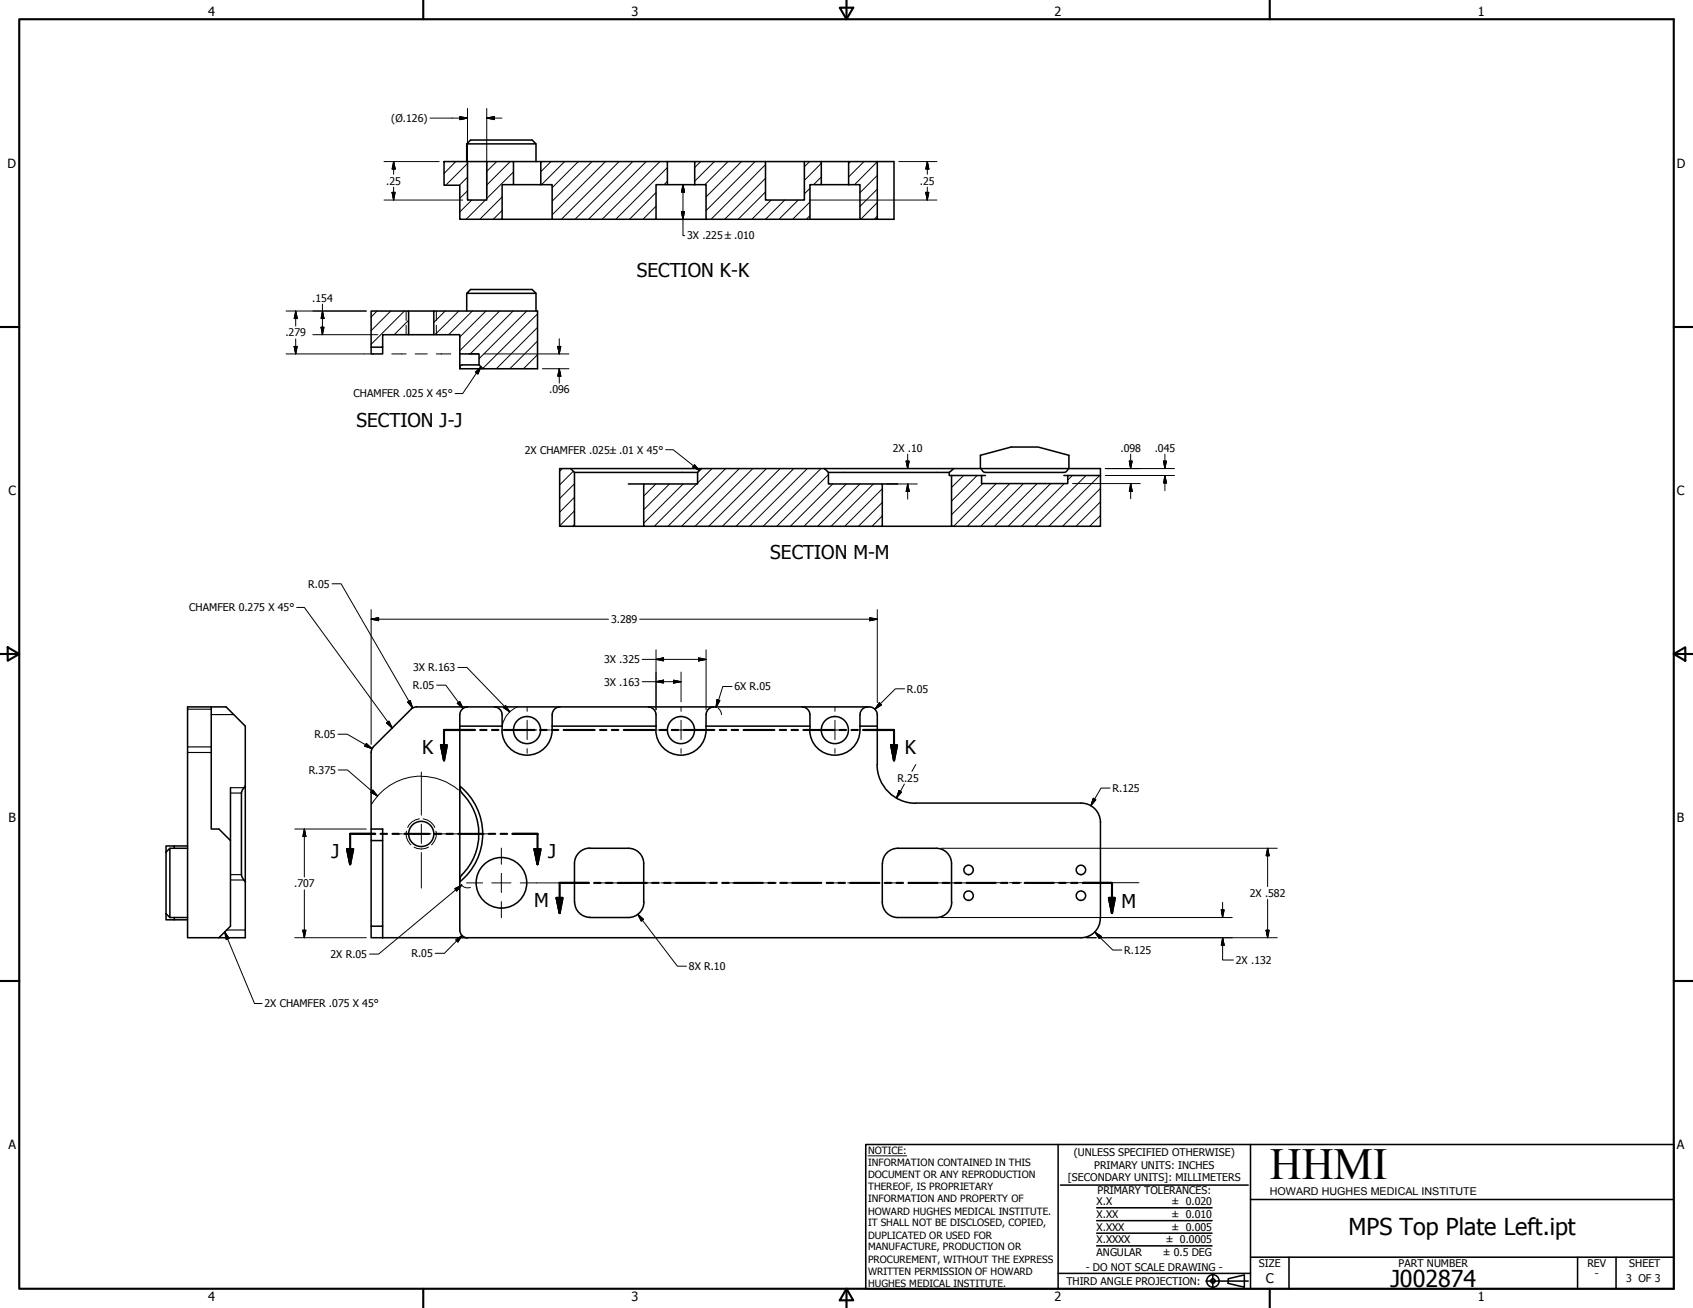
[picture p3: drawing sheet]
<svg xmlns="http://www.w3.org/2000/svg" width="559mm" height="432mm" viewBox="0 0 559 432" stroke-linecap="round" stroke-linejoin="round" font-family="sans-serif">
<!-- layer: Visible (ANSI) -->
<g fill="none" stroke="#000" stroke-width=".51">
<path d="M146.6 53.3h7.7v12.7h6.4v-12.7h8.8v7.7h-3.8v11.4h-13.9v-11.2h-5.2zM154.1 47.5l1.2-1.3h20.3l1.3 1.3zM154.1 47.5v5.8M154.3 53.3h6.4M169.5 53.3h9M176.9 47.5v5.8M178.5 53.3h41.8v7.7h-3.8v11.4h-34.3v-11.4h-3.7zM220.3 53.3h9M229.3 53.3h23.4v12.7h12.8v-12.7h5.6v7.7h-3.8v11.4h-34.3v-11.4h-3.7zM252.7 53.3h12.8M271.1 53.3h9M280.1 53.3h9.5v19.1h-5.8v-11.4h-3.7z"/>
<path d="M289.6 53.3h5.5v19.1h-5.5M165.7 72.4h16.5M169.5 61h9M216.5 72.4h16.5M220.3 61h9M267.3 72.4h16.5M271.1 61h9M154.1 96.8l1.2-1.2h20.3l1.3 1.2zM154.1 96.8v5.9M176.9 96.8v5.9M122.5 102.7h12.4v7.8h-8.6v4.1h-3.8zM122.5 114.6v2.2h3.8v-2.2"/>
<path d="M134.9 110.5h8.3M134.9 102.7h8.3M151.8 116.8v4.9h7.6l-1.3-1.2v-3.7h-6.3v-6.3h-8.6v-7.8h34.2v19h-18M158.1 120.5h-5.6a.76 .76 0 0 0-.7 .8M184.7 154.7h3.6l1.3 1.3v17.7h-4.9zM188.3 154.7h43.2M189.6 156h40.7M207.4 159.8h5.1M212.5 159.8h17.8v-3.8l1.2-1.3h40.7l1.2 1.3v3.8h17.8v13.9h-78.7zM272.2 154.7h91v2.3M273.4 156h39.9M291.2 159.8h5.1"/>
<path d="M313.3 156v1h.8M314.1 157h9.9v2.6h28.4v-2.6h10.8v16.7h-49.1zM314.8 154.7l-1.5 1.3M323.6 154.7v-4.4l10.2-2.7h8.8l10.2 2.7v4.4M323.8 154.7a1.57 1.57 0 0 0 1.4 1.3h26a1.73 1.73 0 0 0 1.4-1.3M324 157h1.2M351.2 157h1.2M189.6 173.7h22.9M291.2 173.7h22.9M61.9 234.1v12.5M69.7 234.1v12.5M74.6 233.4l6.4 6.3v67.3"/>
<path d="M135.7 234.1l.6-.5 1.2-.2h149.5a2.64 2.64 0 0 1 2.6 2.5v16.5M135.7 234.1l-12.5 12.5M151.8 239.7v20.3M151.8 239.7h13.9M154.3 233.4a2.64 2.64 0 0 0-2.5 2.5v3.8M163.2 233.4a2.64 2.64 0 0 1 2.5 2.5v5.1M182.2 239.7h34.3M184.8 233.4a2.54 2.54 0 0 0-2.6 2.5v5.1M214 233.4a2.64 2.64 0 0 1 2.5 2.5v5.1M233 239.7h34.3M235.6 233.4a2.54 2.54 0 0 0-2.6 2.5v5.1M264.8 233.4a2.64 2.64 0 0 1 2.5 2.5v5.1"/>
<path d="M283.8 239.7h5.8M286.4 233.4a2.54 2.54 0 0 0-2.6 2.5v5.1M61.9 248.4v61.2h10.4l3.8-3.8v-45.8M69.7 248.4v25.3h2.6l3.8 3.8M81 259.5l-1.1 1.4-.2 .9v26.9M123.2 246.6l-.6 1-.1 .8v25.3M151.8 259.5a20.3 20.3 0 0 1 0 31.6M165.7 241a8.3 8.3 0 0 0 8.3 8.3 8.3 8.3 0 0 0 8.2-8.3M216.5 241a8.3 8.3 0 0 0 8.3 8.3 8.3 8.3 0 0 0 8.2-8.3M267.3 241a8.3 8.3 0 0 0 8.3 8.3 8.3 8.3 0 0 0 8.2-8.3M289.5 252.4a12.7 12.7 0 0 0 12.7 12.8M57.5 279.3h4.4"/>
<path d="M122.5 273.7h3.8v3.8h-3.8zM122.5 277.5v28.3M126.3 277.5v28.3M151.8 260l.2 .9 .5 .9M151.8 260v47.1a2.57 2.57 0 0 0 2.5 2.5M152.5 261.9a19.1 19.1 0 0 1-.3 27.2l-.4 1.4M194.7 280a5.1 5.1 0 0 0-5.1 5.1v12.7M302.3 265.1h54.6M356.8 265.1a6.4 6.4 0 0 1 6.4 6.4v31.7M54.8 281.3l1.3-1.3v22.9l-1.3-1.3M54.8 281.3v20.3M56.1 280h5.8"/>
<path d="M57.5 280v-.7h-2.7v2M80.5 290.5l.5 .6M189.7 297.8a5 5 0 0 0 5 5M194.7 280h12.7M207.4 280a5 5 0 0 1 5.1 5.1v12.7M212.5 297.8a5.1 5.1 0 0 1-5.1 5.1M291.2 285.1v12.7a5.1 5.1 0 0 0 5.1 5.1h12.7a5.1 5.1 0 0 0 5.1-5.1M291.3 285.1a5 5 0 0 1 5-5.1h12.7a5 5 0 0 1 5.1 5.1v12.7M54.8 301.6v2.1h2.7v-.8M56.1 302.9h5.8M57.5 303.7h4.4M122.5 305.8h3.8v3.8h-3.8z"/>
<path d="M126.3 309.6h230.6M194.7 302.9h12.7M363.2 303.2a6.3 6.3 0 0 1-6.4 6.4"/>
<circle cx="174" cy="241" r="4.5"/>
<circle cx="224.8" cy="241" r="4.5"/>
<circle cx="275.6" cy="241" r="4.5"/>
<circle cx="139" cy="275.3" r="4.2"/>
<circle cx="165.5" cy="291.4" r="8.4"/>
<circle cx="319.7" cy="295.7" r="1.56"/>
<circle cx="319.7" cy="287.2" r="1.56"/>
<circle cx="356.8" cy="287.2" r="1.56"/>
<circle cx="356.8" cy="295.7" r="1.56"/>
</g>
<!-- layer: Hidden Narrow (ANSI) -->
<path d="M134 102.7v3.1M134 107.4v3.1M144 102.7v3.1M144 107.4v3.1M134.2 274.4a4.4 4.4 0 0 0 1.4 4.5M136.7 279.7a4.8 4.8 0 0 0 4.7 0M138.4 270.3a4.9 4.9 0 0 0-3.8 2.9M139.6 270.3a4.9 4.9 0 0 1 3.9 2.9M143.9 274.4a4.4 4.4 0 0 1-1.5 4.5" fill="none" stroke="#000" stroke-width=".33"/>
<!-- layer: Visible Narrow (ANSI) -->
<path d="M61.9 234.1h7.8M69.7 235.9h7.5M61.9 248.4h7.8M61.9 246.6h7.8M76.1 260h4.4M76.1 261.8h3.6M76.1 290.5h4.4M76.1 288.7h3.6M74.8 307h6.2" fill="none" stroke="#000" stroke-width=".38"/>
<path d="M69.7 233.4v.7M74.6 233.4h-12.7v.7M61.9 246.6v1.8M69.7 246.6v1.8M79.7 288.7l.8 1.8M81 307v2.6h-8.7" fill="none" stroke="#000" stroke-width=".51"/>
<!-- layer: Title (ANSI) -->
<g fill="none" stroke="#000" stroke-width=".7">
<path d="M145.5 246h2l-.9 5zM156.7 241h-10.1v10M158.5 241h2.1M162.4 241h2.1M166.3 241h10.2M178.2 241h2.2M182.2 241h2.1M186.1 241h10.2M198.1 241h2.1M201.9 241h2.2M205.9 241h10.1M217.8 241h2.2"/>
<path d="M221.7 241h2.1M225.6 241h10.2M237.6 241h2.1M241.5 241h2.1M245.4 241h10.2M257.4 241h2.1M261.2 241h2.2M265.2 241h10.1M277.1 241h2.2M281.1 241h2M284.9 241h10.2v10M294.1 246h2l-1 5z"/>
<path d="M123.8 275.3h-8.2v10M125.6 275.3h2.2M129.5 275.3h2.1M133.4 275.3h8.3M143.4 275.3h2.2M147.4 275.3h2.1M151.3 275.3h8.3M161.4 275.3h2M165.2 275.3h2.2M169.2 275.3h8.2v10M114.6 280.3h2l-1 5zM176.4 280.3h2l-1 5z"/>
<path d="M183.7 296.4h2l-1 5zM194.3 291.5h-9.6v9.9M196.1 291.5h2.1M200 291.5h2.1M203.9 291.5h9.6M215.3 291.5h2.1M219.2 291.5h2.1M223.1 291.5h9.6M234.4 291.5h2.2M238.4 291.5h2.1M242.3 291.5h9.5M253.6 291.5h2.2"/>
<path d="M257.6 291.5h2.1M261.5 291.5h9.6M272.9 291.5h2.1M276.7 291.5h2.2M280.7 291.5h9.6M292 291.5h2.1M295.9 291.5h2.2M299.8 291.5h9.6M311.2 291.5h2.2M315.2 291.5h2M319 291.5h9.6M330.4 291.5h2.1"/>
<path d="M334.3 291.5h2.1M338.2 291.5h9.6M349.6 291.5h2.1M353.5 291.5h2.2M357.4 291.5h9.6v9.9M366 296.4h2l-1 5z"/>
</g>
<path d="M145.5 246l1.1 5zM145.5 246h2l-.9 5zM294.1 246l1 5zM294.1 246h2l-1 5zM114.6 280.3l1 5zM114.6 280.3h2l-1 5zM176.4 280.3l1 5zM176.4 280.3h2l-1 5zM183.7 296.4l1 5zM183.7 296.4h2l-1 5zM366 296.4l1 5zM366 296.4h2l-1 5z" fill="#000" stroke="#000" stroke-width=".7"/>
<!-- layer: Break Line (ANSI) -->
<g fill="none" stroke="#000" stroke-width=".7">
<path d="M6.3 6.3h546.1v419.1h-546.1zM139.7 0v6.3M277.2 2.5h4.4l-2.2 3.8zM279.4 0v6.3M419.1 0v6.3M0 107.9h6.3M552.4 107.9h6.4M0 215.9h6.3M2.5 213.7l3.8 2.2-3.8 2.2zM552.4 215.9l3.9-2.2v4.4zM552.4 215.9h6.4M0 323.8h6.3"/>
<path d="M552.4 323.8h6.4M139.7 425.4v6.4M279.4 425.4l2.2 3.9h-4.4zM279.4 425.4v6.4M419.1 425.4v6.4"/>
</g>
<!-- layer: Border (ANSI) -->
<g fill="none" stroke="#000" stroke-width=".51">
<path d="M285.8 377.8h266.6v47.6h-266.6zM349.2 377.8v47.6M412.7 377.8v47.6M350 391.2h62M361.9 398.7h38.1M412.7 396h139.7M361.9 411.3h38.1M361.9 407.1h38.1M361.9 403h38.1M412.7 415h139.7M425.4 415v10.4M520.7 415v10.4"/>
<path d="M533.4 415v10.4M349.2 420.4h63.5M398 422.9h14M400.3 420.6v4.6M405.4 422.1l5.3-1.2v4l-5.3-1.2z"/>
<circle cx="400.3" cy="422.9" r="2.06"/>
<circle cx="400.3" cy="422.9" r=".73"/>
</g>
<path d="M286.5 381.6h12.8" fill="none" stroke="#000" stroke-width=".33"/>
<!-- layer: Section Line (ANSI) -->
<g fill="none" stroke="#000" stroke-width=".33">
<path d="M150.4 53.3l-3.8 4M154.3 58.5l-2.7 2.7M154.3 54l-7.2 7.2M164 53.3l-3.3 3.3M168.4 53.3l-7.7 7.8M169.5 56.8l-8.8 8.7M181.9 53.3l-3.4 3.4M186.4 53.3l-7.6 7.7M190.9 53.3l-8.7 8.7M195.4 53.3l-13.2 13.1M199.8 53.3l-17.6 17.6M204.3 53.3l-19 19.1"/>
<path d="M208.9 53.3l-19.1 19.1M213.3 53.3l-19.1 19.1M217.8 53.3l-19 19.1M220.3 59.8l-1.1 1.2M220.3 55.3l-17 17.1M231.3 53.3l-2 2M235.8 53.3l-6.5 6.5M240.3 53.3l-7.6 7.7M244.7 53.3l-11.7 11.7M249.2 53.3l-16.2 16.2M252.7 58.9l-13.5 13.5M252.7 54.4l-18 18"/>
<path d="M267.2 53.3l-1.7 1.8M271.1 58.4l-2.6 2.6M271.1 53.9l-5.6 5.7M280.7 53.3l-.6 .6M285.2 53.3l-5.1 5.1M289.6 57.9l-5.8 5.7M289.6 53.4l-7.5 7.6M154.3 63l-2.5 2.5M155.7 66l-3.9 4M160.2 66l-6.3 6.4M165.7 69.5l-2.9 2.9M165.7 65l-7.3 7.4"/>
<path d="M216.5 68.1l-4.3 4.3M216.5 63.6l-8.7 8.8M252.7 63.4l-9.1 9M254.5 66l-6.3 6.4M259 66l-6.3 6.4M263.5 66l-6.4 6.4M267.3 71.2l-1.2 1.2M267.3 66.7l-5.7 5.7M267.3 62.2l-1.8 1.8M289.6 71.4l-1.1 1M289.6 66.9l-5.5 5.5M289.6 62.4l-5.8 5.7"/>
<path d="M124.5 102.7l-2 1.9M126.3 114.3l-.3 .3M129 102.7l-6.5 6.5M133.5 102.7l-11 11M134.9 110.2l-.3 .3M134.9 105.7l-4.8 4.8M146.9 102.7l-3.7 3.7M151.4 102.7l-7.8 7.8M155.9 102.7l-7.8 7.8M160.4 102.7l-8.6 8.6M164.9 102.7l-13.1 13.1M169.4 102.7l-14.2 14.1"/>
<path d="M173.9 102.7l-15.8 15.7M177.4 117.1l-4.6 4.6M177.4 112.6l-9.1 9.1M177.4 108.1l-13.6 13.6M177.4 103.6l-18.1 18.1M177.4 121.5l-.1 .2M185.6 154.7l-.9 .9M189.2 155.6l-4.5 4.5M189.6 159.7l-4.9 4.9M216.5 159.8l-4 4M221 159.8l-8.5 8.5M225.5 159.8l-13 12.9"/>
<path d="M229.9 159.8l-13.9 13.9M235 154.7l-4.7 4.7M239.5 154.7l-19 19M244 154.7l-19 19M248.5 154.7l-19.1 19M253 154.7l-19.1 19M257.5 154.7l-19.1 19M262 154.7l-19 19M266.4 154.7l-19 19M271 154.7l-19.1 19M273.4 156.7l-17 17M274.8 159.8l-13.9 13.9"/>
<path d="M279.3 159.8l-13.9 13.9M283.8 159.8l-13.9 13.9M288.3 159.8l-14 13.9M318.1 157l-4 3.9M322.5 157l-8.4 8.4M324.4 159.6l-10.3 10.3M328.8 159.6l-14 14.1M333.3 159.6l-14 14.1M337.8 159.6l-14.1 14.1M342.3 159.6l-14.1 14.1M346.8 159.6l-14.1 14.1M351.3 159.6l-14.1 14.1"/>
<path d="M353.9 157l-1.5 1.5M358.5 157l-16.8 16.7M363 157l-16.8 16.7M189.6 173.2l-.6 .5M189.6 168.7l-4.9 4.9M189.6 164.1l-4.9 5M291.2 170.3l-3.4 3.4M291.2 165.9l-7.9 7.8M291.2 161.4l-12.4 12.3M363.2 170.2l-3.5 3.5M363.2 165.7l-8 8M363.2 161.2l-12.5 12.5"/>
</g>
<!-- layer: Hatch (ANSI) -->
<g fill="none" stroke="#000" stroke-width=".33">
<path d="M174 233.3v1.5M174 237.8v6.4M224.8 233.3v1.5M224.8 237.8v6.4M275.6 233.3v1.5M275.6 237.8v6.4M139.1 254.9v14.2M166.3 241h1.5M170.8 241h6.4M174 247.1v1.6M180.1 241h1.6M217.1 241h1.5"/>
<path d="M221.6 241h6.4M224.8 247.1v1.6M230.9 241h1.6M267.9 241h1.5M272.4 241h6.4M275.6 247.1v1.6M281.7 241h1.6M131.7 275.3h1.1M135.9 275.3h6.3M139.1 272.1v6.3M145.2 275.3h16.2M165.5 280v5.3"/>
<path d="M139.1 281.4v11.8M165.5 288.3v6.3M165.5 297.6v5.4"/>
</g>
<!-- layer: Symbol (ANSI) -->
<path d="M156.9 122.9l1.8-1.8-1 2.3zM158.7 121.1l-6 8.8h-2.5M219.7 148.5h2.5l8.7 6.8M229.2 153.4l1.7 1.9-2.2-1.1zM97.9 200.5h2.6l29 39.8M127.6 238.6l.8-.5 1.1 2.2zM74.2 307.7l1.4 2.1-.9 .4zM74.2 307.7l9.8 23.6h2.5" fill="none" stroke="#000" stroke-width=".33"/>
<path d="M158.7 121.1l-1 2.3zM156.9 122.9l1.8-1.8-1 2.3zM228.7 154.2l2.2 1.1zM229.2 153.4l1.7 1.9-2.2-1.1zM127.6 238.6l1.9 1.7zM127.6 238.6l.8-.5 1.1 2.2zM74.2 307.7l1.4 2.1zM74.2 307.7l1.4 2.1-.9 .4z" fill="#000" stroke="#000" stroke-width=".33"/>
<!-- layer: Detail Boundary (ANSI) -->
<g fill="none" stroke="#000" stroke-width=".33">
<path d="M141.9 39h12.4M151.8 38.5l2.5 .5-2.5 .5zM154.3 35.8v28.7M160.7 39l2.5-.5v1zM160.7 39h5M160.7 35.8v28.7M126.7 53.3h18.3M129.9 53.3l.5 2.5h-1zM129.9 53.3v4.2M296.7 53.3h12.5M306.1 53.3l.5 2.5h-1zM306.1 53.3v4.2"/>
<path d="M126.7 66h26M129.4 63.5h1l-.5 2.5zM129.9 61.8v4.2M224.9 69.8h1l-.5 2.6zM225.4 61l.5 2.4h-1zM225.4 61v16.8h.6M267.1 66h42.1M305.6 63.5h1l-.5 2.5zM306.1 61.8v4.2M94.4 102.7h26.5M94.4 116.8h25.7M97.1 114.4h1l-.5 2.4z"/>
<path d="M97.6 102.7l.5 2.5h-1zM97.6 102.7v4.9M97.6 111.9v4.9M103.3 110.5h21.4M106 108h.9l-.5 2.5zM106.4 102.7l.5 2.5h-.9zM106.4 100.4v10.1M159.7 116.8h28.1M184.1 114.4h1l-.5 2.4zM184.6 111.8v5M179 121.7h8.8M184.6 121.7l.5 2.5h-1z"/>
<path d="M184.6 121.7v4.8M292.8 159.8h10M299.1 152.2h1l-.5 2.5zM299.6 159.8l.5 2.4h-1zM299.6 149.9v4.8M299.6 159.8v5M354 159.6h22.4M364.8 154.7h22.9M364.8 157h22.9M372.7 152.2h1l-.5 2.5zM373.2 159.6l.5 2.6h-1zM373.2 149.9v4.8"/>
<path d="M373.2 159.6v5.1M384 152.2h1l-.5 2.5zM384.5 157l.5 2.4h-1zM384.5 149.9v4.8M384.5 157v5M109.6 192.7h3l23.6 41M122.5 204.4l2.5-.5v1zM122.5 204.4h78.4M122.5 201.2v44.5M211.1 204.4h78.5M212 217.7h21M216.5 217.7l2.5-.5v1z"/>
<path d="M216.5 214.5v19.8M230.6 217.2l2.4 .5-2.4 .5zM233 214.5v19.8M287.1 203.9l2.5 .5-2.5 .5zM289.6 201.2v30.8M134.6 231.8l.8-.5 .8 2.4zM144.1 226.2h3l5.7 7.7M150.9 232.2l.9-.6 1 2.3zM151.1 220.3h3l14.2 14.7M166.2 233.6l.7-.7 1.4 2.1zM170.9 233.3a8.3 8.3 0 0 0-5.1 6.1M212 225h12.8"/>
<path d="M216.5 225l2.5-.5v1zM222.3 224.5l2.5 .5-2.5 .5zM224.8 221.9v9.8M236.7 230.9l.9 .4-1.3 2.2zM237.1 233.8l.8 1.2 .2 .9M241.6 226.6h-3l-2.3 6.9M290.3 232l.7 .7-2.2 1.4zM298.6 227.4h-3.1l-6.7 6.7M111.6 242.4h3l8.2 4.7M111.6 254.2h3.1l10 8.6M120.9 245.4l1.9 1.7-2.4-.8zM138.9 256.2a19.1 19.1 0 0 0-16.2 9.2"/>
<path d="M139.1 256.3a19 19 0 0 1 12.2 4.5M298.5 258.8l-2.6 4.6M302.3 252.4l-1.3 2.2M97.3 273.7h23.6M100.5 273.7l.5 2.5h-1.1zM100.5 273.7v15.8M123.1 260.8l1.6 2-2.3-1.2zM296.7 261l.9 .5-1.7 1.9zM360.9 263.5l.8 .5-1.7 2zM366.4 260.2h-3l-3.4 5.8M100.5 293.8v15.8M150.1 293.4l2.3-1.2-1.7 1.9z"/>
<path d="M152.3 292l1.3 1 1.7-.1M152.4 292.2l-27.4 22.8h-3M310.6 280h111M403.5 297.9v5M418.4 280l.5 2.5h-1zM418.4 280v12.7M418.4 296.9v12.7M97.3 309.6h23.6M99.9 307.1h1.1l-.5 2.5zM150.4 310.3l2.1-1.5-1.4 2.2zM152.5 308.8l-5.8 5.9h-3.1M210.5 301.8l1.9 1.7-.8 .6z"/>
<path d="M210.5 301.8l13.1 17.2h3M310.6 302.9h96.1M358.5 309.6h3.3M361.4 307.7l2.1 1.4-.7 .7zM361.4 307.7l5.9 5.9h3M362.9 309.6h58.7M403.1 300.4h1l-.6 2.5zM403.5 309.6l.6 2.4h-1zM403.5 309.6v7.3h3.6M417.9 307.1h1l-.5 2.5z"/>
</g>
<g fill="#000" stroke="#000" stroke-width=".33">
<path d="M151.8 39.5l2.5-.5zM151.8 38.5l2.5 .5-2.5 .5zM160.7 39l2.5-.5zM160.7 39l2.5-.5v1zM129.9 53.3l.5 2.5zM129.9 53.3l.5 2.5h-1zM306.1 53.3l.5 2.5zM306.1 53.3l.5 2.5h-1zM129.4 63.5l.5 2.5zM129.4 63.5h1l-.5 2.5zM224.9 69.8l.5 2.6zM224.9 69.8h1l-.5 2.6z"/>
<path d="M225.4 61l.5 2.4zM225.4 61l.5 2.4h-1zM305.6 63.5l.5 2.5zM305.6 63.5h1l-.5 2.5zM97.1 114.4l.5 2.4zM97.1 114.4h1l-.5 2.4zM97.6 102.7l.5 2.5zM97.6 102.7l.5 2.5h-1zM106 108l.4 2.5zM106 108h.9l-.5 2.5zM106.4 102.7l.5 2.5zM106.4 102.7l.5 2.5h-.9z"/>
<path d="M184.1 114.4l.5 2.4zM184.1 114.4h1l-.5 2.4zM184.6 121.7l.5 2.5zM184.6 121.7l.5 2.5h-1zM299.1 152.2l.5 2.5zM299.1 152.2h1l-.5 2.5zM372.7 152.2l.5 2.5zM372.7 152.2h1l-.5 2.5zM384 152.2l.5 2.5zM384 152.2h1l-.5 2.5zM384.5 157l.5 2.4zM384.5 157l.5 2.4h-1z"/>
<path d="M299.6 159.8l.5 2.4zM299.6 159.8l.5 2.4h-1zM373.2 159.6l.5 2.6zM373.2 159.6l.5 2.6h-1zM122.5 204.4l2.5-.5zM122.5 204.4l2.5-.5v1zM216.5 217.7l2.5-.5zM216.5 217.7l2.5-.5v1zM230.6 218.2l2.4-.5zM230.6 217.2l2.4 .5-2.4 .5zM287.1 204.9l2.5-.5zM287.1 203.9l2.5 .5-2.5 .5z"/>
<path d="M134.6 231.8l1.6 1.9zM134.6 231.8l.8-.5 .8 2.4zM150.9 232.2l1.9 1.7zM150.9 232.2l.9-.6 1 2.3zM166.2 233.6l2.1 1.4zM166.2 233.6l.7-.7 1.4 2.1zM216.5 225l2.5-.5zM216.5 225l2.5-.5v1zM222.3 225.5l2.5-.5zM222.3 224.5l2.5 .5-2.5 .5zM236.7 230.9l-.4 2.6zM236.7 230.9l.9 .4-1.3 2.2z"/>
<path d="M290.3 232l-1.5 2.1zM290.3 232l.7 .7-2.2 1.4zM120.4 246.3l2.4 .8zM120.9 245.4l1.9 1.7-2.4-.8zM100.5 273.7l.5 2.5zM100.5 273.7l.5 2.5h-1.1zM122.4 261.6l2.3 1.2zM123.1 260.8l1.6 2-2.3-1.2zM296.7 261l-.8 2.4zM296.7 261l.9 .5-1.7 1.9zM360.9 263.5l-.9 2.5zM360.9 263.5l.8 .5-1.7 2z"/>
<path d="M152.4 292.2l-1.7 1.9zM150.1 293.4l2.3-1.2-1.7 1.9zM418.4 280l.5 2.5zM418.4 280l.5 2.5h-1zM99.9 307.1l.6 2.5zM99.9 307.1h1.1l-.5 2.5zM152.5 308.8l-1.4 2.2zM150.4 310.3l2.1-1.5-1.4 2.2zM210.5 301.8l1.9 1.7zM210.5 301.8l1.9 1.7-.8 .6zM361.4 307.7l2.1 1.4zM361.4 307.7l2.1 1.4-.7 .7z"/>
<path d="M403.1 300.4l.4 2.5zM403.1 300.4h1l-.6 2.5zM403.5 309.6l.6 2.4zM403.5 309.6l.6 2.4h-1zM417.9 307.1l.5 2.5zM417.9 307.1h1l-.5 2.5z"/>
</g>
<!-- layer: Center Mark (ANSI) -->
<g fill="none" stroke="#000" stroke-width=".33">
<path d="M120.1 116.8h3.2M129.3 116.8h4.7M137 116.8h4M144 116.8h4.8M154.8 116.8h3.2M154 291.5h5.3M162.3 291.5h6.4M171.7 291.5h15.9M190.6 291.5h4M197.5 291.5h10.7M211.1 291.5h4M218.1 291.5h10.6"/>
<path d="M231.7 291.5h3.9M238.7 291.5h10.5M252.2 291.5h4M259.2 291.5h10.6M272.8 291.5h4M279.8 291.5h10.6M293.4 291.5h4M330.1 291.4l-29.7 .1M333.2 291.4h3.9M340.2 291.4h12.9M356 291.4h4M363 291.4h12.9"/>
</g>
<text font-size="14.7" x="419.1" y="389.2">HHMI</text>
<g font-size="7.7">
<text x="445.1" y="407.7">MPS Top Plate Left.ipt</text>
<text x="458.9" y="424.8">J002874</text>
</g>
<g font-size="6.3">
<text x="210.2" y="91.4">SECTION K-K</text>
<text x="117.7" y="140.9">SECTION J-J</text>
<text x="254.3" y="184.6">SECTION M-M</text>
<text x="139.3" y="249">K</text>
<text x="298.6" y="249">K</text>
<text x="109.4" y="283.3">J</text>
<text x="180.9" y="283.3">J</text>
<text x="176.3" y="299.5">M</text>
<text x="370.1" y="299.9">M</text>
</g>
<text font-size="4.4" x="417.8" y="423.5">C</text>
<g font-size="4.2">
<text x="68.7" y="5.3">4</text>
<text x="208.4" y="5.3">3</text>
<text x="348.1" y="5.3">2</text>
<text x="487.8" y="5.3">1</text>
<text x="2.5" y="55.5">D</text>
<text x="553.5" y="55.5">D</text>
<text x="2.8" y="163.4">C</text>
<text x="553.5" y="163.4">C</text>
<text x="2.9" y="271.4">B</text>
<text x="553.5" y="271.4">B</text>
<text x="2.8" y="379.3">A</text>
<text x="553.5" y="379.3">A</text>
<text x="68.7" y="429.5">4</text>
<text x="208.4" y="429.6">3</text>
<text x="348.1" y="429.6">2</text>
<text x="487.8" y="429.5">1</text>
</g>
<text font-size="3.6" x="419.1" y="394.3">HOWARD HUGHES MEDICAL INSTITUTE</text>
<g font-size="3.5">
<text x="129.2" y="40.4">(Ø.126)</text>
<text x="127.4" y="61">.25</text>
<text x="303.7" y="61">.25</text>
<text x="226.8" y="79.1">3X .225 ±.010</text>
<text x="103.1" y="99.6">.154</text>
<text x="94.2" y="111">.279</text>
<text x="116.7" y="131.2">CHAMFER .025 X 45°</text>
<text x="181.2" y="129.9">.096</text>
<text x="173.2" y="149.7">2X CHAMFER .025±.01 X 45°</text>
<text x="294.6" y="149.1">2X .10</text>
<text x="369.8" y="149.1">.098</text>
<text x="381.1" y="149.1">.045</text>
<text x="101.7" y="194">R.05</text>
<text x="62.5" y="201.8">CHAMFER 0.275 X 45°</text>
<text x="201.7" y="205.7">3.289</text>
<text x="136.3" y="221.6">3X R.163</text>
<text x="199.4" y="218.9">3X .325</text>
<text x="136.3" y="227.5">R.05</text>
<text x="199.4" y="226.3">3X .163</text>
<text x="242.4" y="227.9">6X R.05</text>
<text x="299.3" y="228.7">R.05</text>
<text x="103.8" y="243.6">R.05</text>
<text x="101.9" y="255.5">R.375</text>
<text x="296.2" y="258">R.25</text>
<text x="367.2" y="261.4">R.125</text>
<text x="97.1" y="292.9">.707</text>
<text x="412.5" y="296">2X .582</text>
<text x="109.1" y="316.2">2X R.05</text>
<text x="135.8" y="316">R.05</text>
<text x="371.1" y="314.9">R.125</text>
<text x="227.4" y="320.2">8X R.10</text>
<text x="407.9" y="318.2">2X .132</text>
<text x="87.3" y="332.5">2X CHAMFER .075 X 45°</text>
<text x="354.5" y="381.6">(UNLESS SPECIFIED OTHERWISE)</text>
<text x="352.5" y="390">[SECONDARY UNITS]: MILLIMETERS</text>
<text x="361.1" y="385.8">PRIMARY UNITS: INCHES</text>
<text x="362.3" y="394.1">PRIMARY TOLERANCES:</text>
<text x="361.9" y="397.9">X.X</text>
<text x="386.7" y="398">± 0.020</text>
<text x="361.9" y="402.1">X.XX</text>
<text x="361.9" y="406.3">X.XXX</text>
<text x="386.7" y="402.1">± 0.010</text>
<text x="386.7" y="406.3">± 0.005</text>
<text x="361.9" y="410.5">X.XXXX</text>
<text x="384.7" y="410.5">± 0.0005</text>
<text x="358.4" y="419.7">- DO NOT SCALE DRAWING -</text>
<text x="361.9" y="414.6">ANGULAR</text>
<text x="383.8" y="414.7">± 0.5 DEG</text>
<text x="415.5" y="418.4">SIZE</text>
<text x="461.6" y="418.3">PART NUMBER</text>
<text x="523.9" y="418.3">REV</text>
<text x="537.8" y="418.4">SHEET</text>
<text x="352" y="424.2">THIRD ANGLE PROJECTION:</text>
<text x="526.4" y="421.6">-</text>
<text x="536.7" y="423.2">3 OF 3</text>
</g>
<g font-size="3.3">
<text x="286.5" y="381.1">NOTICE:</text>
<text x="286.5" y="385">INFORMATION CONTAINED IN THIS</text>
<text x="286.5" y="389">DOCUMENT OR ANY REPRODUCTION</text>
<text x="286.5" y="392.9">THEREOF, IS PROPRIETARY</text>
<text x="286.5" y="396.9">INFORMATION AND PROPERTY OF</text>
<text x="286.5" y="400.9">HOWARD HUGHES MEDICAL INSTITUTE.</text>
<text x="286.5" y="404.9">IT SHALL NOT BE DISCLOSED, COPIED,</text>
<text x="286.5" y="408.9">DUPLICATED OR USED FOR</text>
<text x="286.5" y="412.8">MANUFACTURE, PRODUCTION OR</text>
<text x="286.5" y="416.8">PROCUREMENT, WITHOUT THE EXPRESS</text>
<text x="286.5" y="420.8">WRITTEN PERMISSION OF HOWARD</text>
<text x="286.5" y="424.8">HUGHES MEDICAL INSTITUTE.</text>
</g>
</svg>
